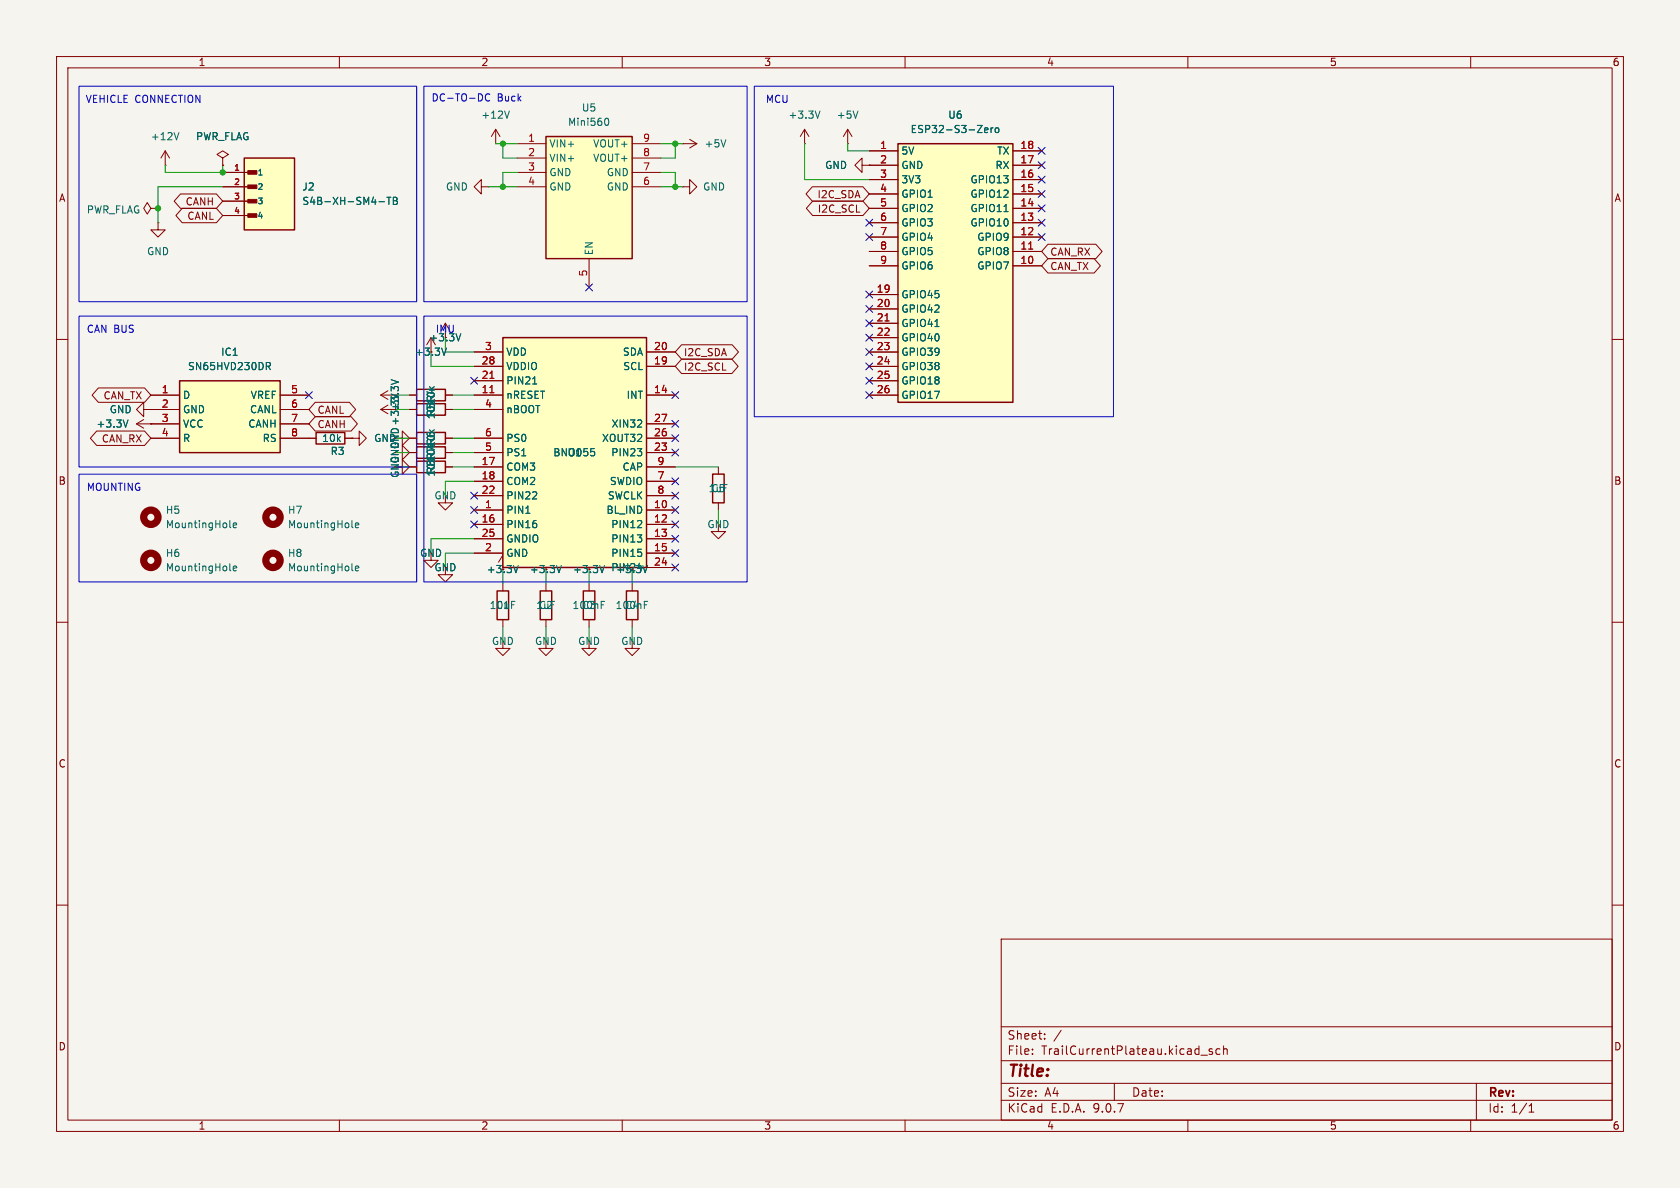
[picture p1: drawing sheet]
<svg xmlns="http://www.w3.org/2000/svg" width="297mm" height="210mm" viewBox="0 0 297 210" stroke-linecap="round" stroke-linejoin="round" font-family="sans-serif">
<path d="M0 0h297v210h-297z" fill="#f5f4ef" stroke="#f5f4ef" stroke-width=".18"/>
<g fill="none" stroke="#840000" stroke-width=".18">
<path d="M10 10h277v190h-277zM12 12h273v186h-273zM60 10v2M110 10v2M160 10v2M210 10v2M260 10v2M27.9 39.4v1.2h1.3l-1.3 1.3-1.2-1.3h1.2M27.9 39.4h.1M10 60h2M285 60h2M104.1 98.1l-.7 1.3"/>
<path d="M104.1 98.1l.8 1.3M104.1 98.1v2.6M10 110h2M285 110h2M10 160h2M177 166h108v32h-108zM285 160h2M60 198v2M110 198v2M160 198v2M177 194.5h108M177 191.5h108"/>
<path d="M177 187.5h108M177 181.5h108M182.5 186.3v.1M182.5 185.5v.1M184.7 183.6v.1M184.7 182.8v.1M187.6 182.1l-1.3 2M197 191.5v3M210 198v2M212.3 186.5h1.2M214.3 185.5l-.3-.1-.3 .2 .1 .2 .5 .2v.3h-.6M215.7 185.5l-.5-.1-.2 .3v.4l.1 .2h.6"/>
<path d="M216.3 185.5l.2-.1 .4 .1 .1 .9M216.3 184.9v1.5M260 198v2M261 191.5v6.5M270.3 196.6h.9M270.3 195.5l.4-.4v1.5"/>
</g>
<path d="M106.9 100l-.5 1.2" fill="none" stroke="#006464" stroke-width=".18"/>
<path d="M43.2 27.9h8.9v12.7h-8.9z" fill="#ffffc2"/>
<path d="M43.2 27.9h8.9v12.7h-8.9zM55.9 76.5h5.1v2h-5.1zM87.9 104.5h2v5h-2zM95.5 104.5h2v5h-2zM103.1 104.5h2.1v5h-2.1zM110.7 104.5h2.1v5h-2.1z" fill="none" stroke="#840000" stroke-width=".25"/>
<g fill="#840000" stroke="#840000" stroke-width=".18">
<path d="M43.8 30.2h1.6v.6h-1.6z"/>
<path d="M43.8 32.7h1.6v.6h-1.6z"/>
<path d="M43.8 35.2h1.6v.7h-1.6z"/>
<path d="M43.8 37.8h1.6v.6h-1.6z"/>
</g>
<g fill="none" stroke="#840000" stroke-width=".18">
<path d="M26.7 36.8l-.7-1-.6 1 .6 1 .7-1h1.2M27.9 36.8h.1M39.4 27.9l1-.6-1-.6-1 .6 1 .6v1.3M39.4 29.2h.1M39.4 30.5h5M39.4 33h5M39.4 35.6h5M39.4 38.1h5M85.1 33v-1.2l-1.3 1.2 1.3 1.3v-1.3h1.3M86.4 33h.1M87.6 25.4h.1M87.6 22.9l-.7 1.2"/>
<path d="M87.6 22.9l.8 1.2M87.6 22.9v2.5M120.6 25.4h.1M120.6 25.4h2.6M121.9 24.6l1.3 .8M123.2 25.4l-1.3 .8M78.7 57.1l-.7 1.3M78.7 57.1l.8 1.3M78.7 57.1v2.6M54.6 77.5h1.3M61 77.5h1.2M62.2 77.5h1.3v-1.3l1.3 1.3-1.3 1.2v-1.2"/>
<path d="M62.2 77.5h.1M67.3 69.8l1.3 .8M67.3 69.8h2.5M67.3 72.4l1.3 .7M67.3 72.4h2.5M68.6 69.1l-1.3 .7M68.6 71.6l-1.3 .8M69.8 80h1.3v-1.3l1.3 1.3-1.3 1.3v-1.3M78.7 87.6v1.3h1.3l-1.3 1.3-1.2-1.3h1.2M88.9 98.1v2.6M88.9 98.1l-.8 1.3M88.9 98.1l.8 1.3"/>
<path d="M96.5 98.1v2.6M96.5 98.1l-.7 1.3M96.5 98.1l.8 1.3M111.8 98.1l-.8 1.3M111.8 98.1l.7 1.3M111.8 98.1v2.6M78.7 100.3v1.3h1.3l-1.3 1.3-1.2-1.3h1.2M88.9 113.4v1.2h1.3l-1.3 1.3-1.3-1.3h1.3M88.9 103.2v1.3M88.9 109.5v1.3M96.5 113.4v1.2h1.3l-1.3 1.3-1.3-1.3h1.3M96.5 103.2v1.3"/>
<path d="M96.5 109.5v1.3M104.1 113.4v1.2h1.3l-1.3 1.3-1.2-1.3h1.2M104.1 103.2v1.3M104.1 109.5v1.3M111.8 113.4v1.2h1.2l-1.2 1.3-1.3-1.3h1.3M111.8 103.2v1.3M111.8 109.5v1.3"/>
</g>
<g fill="none" stroke="#006464" stroke-width=".18">
<path d="M90 19.6l-.4 1.3M67 35.7h1M68.4 34.9h.7M68.8 34.9v1.2M69.5 34.9h.5l.2 .2-.2 .4 .2 .1 .1 .3-.3 .2h-.5zM69.5 35.5h.5M128.3 24.7l-.4 1.3M81.5 59l-.5 1.3M69.2 67.1l1.2 .4M69.2 72.7v.8M69.5 74.4h.9M69.9 74v.9"/>
<path d="M70.4 73.3l-.1 .2M91.6 100l-.4 1.2M99.2 100l-.4 1.2M114.5 100l-.4 1.2M97.5 106.3h.6M106.3 106.3h.6M106.3 106.9h.4M113.9 106.3h.6M113.9 106.9h.4"/>
</g>
<path d="M158.7 25.4h20.4v45.7h-20.4z" fill="#ffffc2"/>
<path d="M158.7 25.4h20.4v45.7h-20.4zM126 83.8h2v5.1h-2z" fill="none" stroke="#840000" stroke-width=".25"/>
<g fill="none" stroke="#840000" stroke-width=".18">
<path d="M142.2 25.4h.1M142.2 22.9l-.7 1.2M142.2 22.9l.8 1.2M142.2 22.9v2.5M149.9 25.4h.1M149.9 22.9l-.8 1.2M149.9 22.9l.7 1.2M149.9 22.9v2.5M152.4 29.2v-1.3l-1.3 1.3 1.3 1.3v-1.3h1.3M153.7 29.2h.1M153.7 26.7h5M153.7 29.2h5"/>
<path d="M153.7 31.8h5M153.7 34.3h5M153.7 36.8h5M153.7 39.4h5M179.1 26.7h5M179.1 29.2h5M179.1 31.8h5M179.1 34.3h5M179.1 36.8h5M179.1 39.4h5M153.7 41.9h5M153.7 44.5h5"/>
<path d="M153.7 47h5M153.7 52.1h5M153.7 54.6h5M153.7 57.2h5M153.7 59.7h5M179.1 41.9h5M179.1 44.5h5M179.1 47h5M24.1 74.9l1.3 .8M24.1 74.9h2.6M25.4 74.2l-1.3 .7M26.7 74.9h.1"/>
<path d="M153.7 62.2h5M153.7 64.8h5M153.7 67.3h5M153.7 69.9h5M127 82.5v1.3M127 88.9v1.3"/>
</g>
<path d="M145 19.6l-.5 1.3M151.7 19.6l-.4 1.3M174.1 23l.6-.1-.1-.2-.4-.1-.1 .2v.6h.5M175.2 22.6v.8M175.6 22.6l-.4 .2M176 22.7l.2-.1 .3 .1 .1 .5-.1 .2h-.3l-.2-.1zM177.5 37.4h.7M165.3 57.7h.7M22.6 74.2l-.4 1.3M127.9 85.7h.6M40.6 100.7l.2 .2M41.2 100.5l.6-.1v-.3h-.4l-.2 .1 .1 .6h.5" fill="none" stroke="#006464" stroke-width=".18"/>
<path d="M156.5 56.7h.7M181.9 44h.7" fill="none" stroke="#a90000" stroke-width=".18"/>
<circle cx="26.7" cy="99.1" r="1.27" fill="none" stroke="#840000" stroke-width="1.3"/>
<path d="M31.7 67.3h17.8v12.7h-17.8z" fill="#ffffc2"/>
<path d="M31.7 67.3h17.8v12.7h-17.8zM73.7 68.8h5v2.1h-5zM73.7 79h5v2h-5zM73.7 76.4h5v2.1h-5zM73.7 71.4h5v2h-5zM73.7 81.5h5v2.1h-5z" fill="none" stroke="#840000" stroke-width=".25"/>
<g fill="none" stroke="#840000" stroke-width=".18">
<path d="M29.2 29.2h.1M29.2 26.7l-.8 1.2M29.2 26.7l.8 1.2M29.2 26.7v2.5M25.4 72.4v-1.3l-1.3 1.3 1.3 1.3v-1.3h1.3M26.7 72.4h.1M26.7 69.9h5M26.7 72.4h5M26.7 74.9h5M26.7 77.5h5M49.5 69.9h5.1M49.5 72.4h5.1"/>
<path d="M49.5 74.9h5.1M49.5 77.5h5.1M69.8 77.5h1.3v-1.3l1.3 1.3-1.3 1.2v-1.2M72.4 69.8h1.3M72.4 72.4h1.3M72.4 77.5h1.3M78.7 69.8h1.3M78.7 72.4h1.3M78.7 77.5h1.3M69.8 82.5h1.3v-1.2l1.3 1.2-1.3 1.3v-1.3M72.4 80h1.3M72.4 82.5h1.3"/>
<path d="M78.7 80h1.3M78.7 82.5h1.3"/>
</g>
<path d="M31.6 23.4l-.4 1.3M47.1 64.1h.5l.2 .2-.1 .4h-.6M47.4 64.7l.4 .6M40.6 93.1l.2 .2M41.2 92.9l.6-.2v-.2l-.4-.1-.2 .2 .1 .6h.5M62.2 100.7l.2 .2M62.8 100.5l.6-.1v-.3h-.4l-.2 .1 .1 .6h.5" fill="none" stroke="#006464" stroke-width=".18"/>
<g fill="none" stroke="#840000" stroke-width="1.3">
<circle cx="26.7" cy="91.4" r="1.27"/>
<circle cx="48.3" cy="99.1" r="1.27"/>
</g>
<path d="M88.9 59.7h25.4v40.6h-25.4z" fill="#ffffc2"/>
<path d="M88.9 59.7h25.4v40.6h-25.4z" fill="none" stroke="#840000" stroke-width=".25"/>
<g fill="none" stroke="#840000" stroke-width=".18">
<path d="M83.8 62.2h5.1M83.8 64.8h5.1M83.8 67.3h5.1M83.8 69.8h5.1M83.8 72.4h5.1M83.8 77.5h5.1M114.3 62.2h5.1M114.3 64.8h5.1M114.3 69.8h5.1M114.3 77.5h5.1M114.3 74.9h5.1M83.8 80h5.1"/>
<path d="M83.8 82.5h5.1M83.8 85.1h5.1M83.8 87.6h5.1M83.8 90.2h5.1M83.8 92.7h5.1M83.8 95.2h5.1M83.8 97.8h5.1M114.3 80h5.1M114.3 82.5h5.1M114.3 85.1h5.1M114.3 87.6h5.1M114.3 90.2h5.1"/>
<path d="M114.3 92.7h5.1M114.3 95.2h5.1M114.3 97.8h5.1M114.3 100.3h5.1"/>
</g>
<g fill="none" stroke="#006464" stroke-width=".18">
<path d="M94.2 67.9h.7M104.5 79.3h.6M105 79.9l.1 .1-.1 .5M112.7 79.3h.7l-.4 .5M113.4 79.9v.6M93 90.7h.7M94.1 88.2h.8M94.8 87.1v.4M94.8 92.6v.6M112.7 93.3h.7M112.7 94.5h.7l-.4 .5M113 99.6l-.3 .9"/>
<path d="M113.4 92.1v.5M113.4 95.2v.5M113.4 97.7v.5"/>
</g>
<path d="M86.6 66.9h.7M86.6 69.4h.7" fill="none" stroke="#a90000" stroke-width=".18"/>
<path d="M96.5 24.1h15.3v21.6h-15.3z" fill="#ffffc2"/>
<path d="M96.5 24.1h15.3v21.6h-15.3z" fill="none" stroke="#840000" stroke-width=".25"/>
<g fill="none" stroke="#840000" stroke-width=".18">
<path d="M31.9 34.3h6.4l1.1 1.3-1.1 1.2h-6.4l-1.1-1.2zM32.2 36.8h6.1l1.1 1.3-1.1 1.3h-6.1l-1.1-1.3zM39.4 29.2h.1M39.4 30.5h5M39.4 33h5M39.4 35.6h5M39.4 38.1h5M91.4 25.4h5.1M91.4 27.9h5.1M91.4 30.5h5.1M91.4 33h5.1M111.8 25.4h5"/>
<path d="M111.8 27.9h5M111.8 30.5h5M111.8 33h5M120.6 33h1.3v-1.2l1.3 1.2-1.3 1.3v-1.3M120.6 33h.1M143.6 33h9l1.1 1.3-1.1 1.3h-9l-1.1-1.3zM143.7 35.6h8.9l1.1 1.2-1.1 1.3h-8.9l-1.1-1.3zM153.7 29.2h.1M153.7 26.7h5M153.7 29.2h5M153.7 31.8h5M153.7 34.3h5"/>
<path d="M153.7 36.8h5M153.7 39.4h5M179.1 26.7h5M179.1 29.2h5M179.1 31.8h5M179.1 34.3h5M179.1 36.8h5M179.1 39.4h5M76.2 59.7v2.5M104.1 45.7v5.1M153.7 41.9h5M153.7 44.5h5"/>
<path d="M153.7 47h5M153.7 52.1h5M153.7 54.6h5M153.7 57.2h5M153.7 59.7h5M179.1 41.9h5M179.1 44.5h5M179.1 47h5M185.3 43.2h8.4l1.1 1.3-1.1 1.2h-8.4l-1.2-1.2zM185.3 45.7h8.1l1.1 1.3-1.1 1.3h-8.1l-1.2-1.3zM17.1 76.2h8.5l1.1 1.3-1.1 1.2h-8.5l-1.1-1.2zM17.4 68.6h8.2l1.1 1.3-1.1 1.2h-8.2l-1.1-1.2z"/>
<path d="M26.7 74.9h.1M26.7 72.4h.1M26.7 69.9h5M26.7 72.4h5M26.7 74.9h5M26.7 77.5h5M49.5 69.9h5.1M49.5 72.4h5.1M49.5 74.9h5.1M49.5 77.5h6.4M55.7 71.1h6.1l1.1 1.3-1.1 1.3h-6.1l-1.1-1.3zM55.7 73.7h6.4l1.1 1.2-1.1 1.3h-6.4l-1.1-1.3z"/>
<path d="M61 77.5h1.2M62.2 77.5h.1M72.4 69.8h1.3M72.4 72.4h1.3M72.4 77.5h1.3M78.7 69.8h1.3M78.7 72.4h1.3M78.7 77.5h1.3M83.8 69.8h5.1M83.8 72.4h5.1M83.8 77.5h5.1M83.8 62.2h5.1"/>
<path d="M83.8 64.8h5.1M83.8 67.3h5.1M114.3 69.8h5.1M114.3 74.9h5.1M114.3 77.5h5.1M114.3 62.2h5.1M114.3 64.8h5.1M120.5 60.9h8.9l1.2 1.3-1.2 1.3h-8.9l-1.1-1.3zM120.5 63.5h8.9l1.1 1.3-1.1 1.2h-8.9l-1.1-1.2zM153.7 69.9h5M153.7 62.2h5M153.7 64.8h5"/>
<path d="M153.7 67.3h5M72.4 80h1.3M72.4 82.5h1.3M76.2 97.8v1.3h1.3l-1.3 1.2-1.3-1.2h1.3M78.7 80h1.3M78.7 82.5h1.3M83.8 80h5.1M83.8 82.5h5.1M83.8 85.1h5.1M83.8 87.6h5.1M83.8 90.2h5.1M83.8 92.7h5.1"/>
<path d="M83.8 95.2h5.1M83.8 97.8h5.1M114.3 80h5.1M114.3 82.5h5.1M114.3 85.1h5.1M114.3 87.6h5.1M114.3 90.2h5.1M114.3 92.7h5.1M114.3 95.2h5.1M114.3 97.8h5.1M127 92.7v1.3h1.3l-1.3 1.2-1.3-1.2h1.3M114.3 100.3h5.1"/>
</g>
<g fill="none" stroke="#006464" stroke-width=".18">
<path d="M67 35.7h1M68.4 34.9h.7M68.8 34.9v1.2M69.5 34.9h.5l.2 .2-.2 .4 .2 .1 .1 .3-.3 .2h-.5zM69.5 35.5h.5M107 21l.2-.1a.68 .68 0 0 1 .4 .6 .68 .68 0 0 1-.4 .7l-.2-.2M174.1 23l.6-.1-.1-.2-.4-.1-.1 .2v.6h.5M175.2 22.6v.8M175.6 22.6l-.4 .2M176 22.7l.2-.1 .3 .1 .1 .5-.1 .2h-.3l-.2-.1zM177.5 37.4h.7M81.5 59l-.5 1.3"/>
<path d="M165.3 57.7h.7M22.6 74.2l-.4 1.3M47.1 64.1h.5l.2 .2-.1 .4h-.6M47.4 64.7l.4 .6M69.2 67.1l1.2 .4M69.2 72.7v.8M69.5 74.4h.9M69.9 74v.9M70.4 73.3l-.1 .2M78.9 61.5l-.4 1.3M94.2 67.9h.7M104.5 79.3h.6"/>
<path d="M105 79.9l.1 .1-.1 .5M112.7 79.3h.7l-.4 .5M113.4 79.9v.6M62.2 93.1l.2 .2M62.8 92.9l.6-.2v-.2l-.4-.1-.2 .2 .1 .6h.5M91.6 100l-.4 1.2M93 90.7h.7M94.1 88.2h.8M94.8 87.1v.4M94.8 92.6v.6M99.2 100l-.4 1.2M106.9 100l-.5 1.2"/>
<path d="M112.7 93.3h.7M112.7 94.5h.7l-.4 .5M113 99.6l-.3 .9M113.4 92.1v.5M113.4 95.2v.5M113.4 97.7v.5M114.5 100l-.4 1.2"/>
</g>
<circle cx="48.3" cy="91.4" r="1.27" fill="none" stroke="#840000" stroke-width="1.3"/>
<g fill="none" stroke="#009600" stroke-width=".18">
<path d="M29.2 29.2v1.3h10.2v-1.3M39.4 33h-11.5v6.4M86.4 33h5M87.6 25.4h3.8M88.9 25.4v2.5h2.5M91.4 30.5h-2.5v2.5M116.8 25.4h3.8M116.8 33h3.8M116.8 30.5h2.6v2.5M119.4 25.4v2.5h-2.6M142.2 25.4v6.4h11.5M149.9 25.4v1.3h3.8"/>
<path d="M78.7 59.7v2.5h5.1M69.8 77.5h2.6M69.8 72.4h2.6M69.8 69.8h2.6M76.2 62.2v2.6h7.6M80 77.5h3.8M80 72.4h3.8M80 69.8h3.8M69.8 82.5h2.6M69.8 80h2.6M80 82.5h3.8M80 80h3.8"/>
<path d="M83.8 85.1h-5.1v2.5M83.8 97.8h-5.1v2.5M83.8 95.2h-7.6v2.6M119.4 82.5h7.6M127 90.2v2.5M88.9 100.7v2.5M88.9 110.8v2.6M96.5 100.7v2.5M96.5 110.8v2.6M104.1 100.7v2.5M104.1 110.8v2.6M111.8 100.7v2.5"/>
<path d="M111.8 110.8v2.6"/>
</g>
<g fill="none" stroke="#000084" stroke-width=".18">
<path d="M153.1 38.8l1.2 1.2M154.3 38.8l-1.2 1.2M183.5 26.1l1.3 1.2M183.5 36.2l1.3 1.2M183.5 28.6l1.3 1.2M183.5 38.8l1.3 1.2M183.5 31.1l1.3 1.3M183.5 33.7l1.3 1.2M184.8 26.1l-1.3 1.2M184.8 33.7l-1.3 1.2M184.8 36.2l-1.3 1.2M184.8 28.6l-1.3 1.2"/>
<path d="M184.8 38.8l-1.3 1.2M184.8 31.1l-1.3 1.3M103.5 50.2l1.2 1.2M104.7 50.2l-1.2 1.2M153.1 56.5l1.2 1.3M153.1 59.1l1.2 1.2M153.1 54l1.2 1.2M153.1 51.5l1.2 1.2M153.1 41.3l1.2 1.2M154.3 56.5l-1.2 1.3M154.3 59.1l-1.2 1.2M154.3 54l-1.2 1.2"/>
<path d="M154.3 51.5l-1.2 1.2M154.3 41.3l-1.2 1.2M183.5 41.3l1.3 1.2M184.8 41.3l-1.3 1.2M54 69.2l1.2 1.3M55.2 69.2l-1.2 1.3M83.2 66.7l1.2 1.2M84.4 66.7l-1.2 1.2M118.8 69.2l1.2 1.2M118.8 74.3l1.2 1.2M118.8 76.9l1.2 1.2M118.8 79.4l1.2 1.2"/>
<path d="M120 69.2l-1.2 1.2M120 74.3l-1.2 1.2M120 76.9l-1.2 1.2M120 79.4l-1.2 1.2M153.1 64.2l1.2 1.2M153.1 66.7l1.2 1.2M153.1 69.2l1.2 1.3M153.1 61.6l1.2 1.2M154.3 64.2l-1.2 1.2M154.3 66.7l-1.2 1.2M154.3 69.2l-1.2 1.3M154.3 61.6l-1.2 1.2"/>
<path d="M83.2 92.1l1.2 1.2M83.2 89.6l1.2 1.2M83.2 87l1.2 1.2M84.4 92.1l-1.2 1.2M84.4 89.6l-1.2 1.2M84.4 87l-1.2 1.2M118.8 94.6l1.2 1.2M118.8 99.7l1.2 1.2M118.8 84.5l1.2 1.2M118.8 87l1.2 1.2M118.8 89.6l1.2 1.2M118.8 92.1l1.2 1.2"/>
<path d="M118.8 97.2l1.2 1.2M120 94.6l-1.2 1.2M120 99.7l-1.2 1.2M120 84.5l-1.2 1.2M120 87l-1.2 1.2M120 89.6l-1.2 1.2M120 92.1l-1.2 1.2M120 97.2l-1.2 1.2"/>
</g>
<path d="M14 15.2h59.7v38.1h-59.7zM74.9 15.2h57.2v38.1h-57.2zM86.6 16.7a.6 .6 0 0 0-.9 .4 .6 .6 0 0 0 .6 .8l.3-.2M133.3 15.2h63.5v58.5h-63.5zM14 55.9h59.7v26.7h-59.7zM74.9 55.9h57.2v47h-57.2zM14 83.8h59.7v19.1h-59.7z" fill="none" stroke="#0000c2" stroke-width=".18"/>
<path d="M156.5 56.7h.7M181.9 44h.7M86.6 66.9h.7M86.6 69.4h.7" fill="none" stroke="#a90000" stroke-width=".18"/>
<g fill="#009600" stroke="#009600" stroke-width=".18">
<circle cx="39.4" cy="30.5" r=".46"/>
<circle cx="27.9" cy="36.8" r=".46"/>
<circle cx="88.9" cy="25.4" r=".46"/>
<circle cx="88.9" cy="33" r=".46"/>
<circle cx="119.4" cy="25.4" r=".46"/>
<circle cx="119.4" cy="33" r=".46"/>
</g>
<text font-size="2.8" fill="#840000" x="178" y="190.9">Title:</text>
<g font-size="2.1" fill="#840000">
<text x="178" y="184">Sheet:</text>
<text x="178" y="186.7">File:</text>
<text x="184.1" y="186.7">TrailCurrentPlateau.kicad_sch</text>
<text x="178" y="196.9">KiCad</text>
<text x="178" y="194.1">Size:</text>
<text x="184.7" y="194.1">A4</text>
<text x="185.7" y="196.9">E.D.A.</text>
<text x="193.3" y="196.9">9.0.7</text>
<text x="200" y="194.1">Date:</text>
<text x="263" y="194.3">Rev:</text>
<text x="263" y="196.9">Id:</text>
<text x="267.1" y="196.9">1/1</text>
</g>
<g font-size="1.8" fill="#840000">
<text x="35" y="11.9">1</text>
<text x="85" y="11.9">2</text>
<text x="135" y="11.9">3</text>
<text x="185" y="11.9">4</text>
<text x="235" y="11.9">5</text>
<text x="285" y="11.9">6</text>
<text x="10.3" y="35.9">A</text>
<text x="144.4" y="35.2">I2C_SDA</text>
<text x="285.3" y="35.9">A</text>
<text x="32.7" y="36.5">CANH</text>
<text x="33" y="39.1">CANL</text>
<text x="144.5" y="37.8">I2C_SCL</text>
<text x="185.6" y="45.4">CAN_RX</text>
<text x="185.6" y="47.9">CAN_TX</text>
<text x="76.9" y="59">IMU</text>
<text x="73.3" y="63.1">+3.3V</text>
<text x="120.8" y="63.2">I2C_SDA</text>
<text x="120.8" y="65.7">I2C_SCL</text>
<text x="18.2" y="70.8">CAN_TX</text>
<text x="56" y="73.3">CANL</text>
<text x="56" y="75.9">CANH</text>
<text x="70.7" y="72.8" transform="rotate(-90 70.7 72.8)">+3.3V</text>
<text x="17.9" y="78.4">CAN_RX</text>
<text x="70.7" y="82" transform="rotate(-90 70.7 82)">GND</text>
<text x="10.3" y="85.9">B</text>
<text x="285.3" y="85.9">B</text>
<text x="74.2" y="98.6">GND</text>
<text x="76.7" y="101.2">GND</text>
<text x="86" y="101.5">+3.3V</text>
<text x="93.6" y="101.5">+3.3V</text>
<text x="101.2" y="101.5">+3.3V</text>
<text x="10.3" y="135.9">C</text>
<text x="285.3" y="135.9">C</text>
<text x="10.3" y="185.9">D</text>
<text x="285.3" y="185.9">D</text>
<text x="35" y="199.9">1</text>
<text x="85" y="199.9">2</text>
<text x="135" y="199.9">3</text>
<text x="185" y="199.9">4</text>
<text x="235" y="199.9">5</text>
<text x="285" y="199.9">6</text>
</g>
<g font-size="1.8" fill="#0000c2">
<text x="15" y="18.4">VEHICLE CONNECTION</text>
<text x="76.2" y="18.1">DC-TO-DC</text>
<text x="87.9" y="18.1">Buck</text>
<text x="135.3" y="18.4">MCU</text>
<text x="15.2" y="59">CAN BUS</text>
<text x="15.2" y="87">MOUNTING</text>
</g>
<g font-size="1.8" fill="#006464">
<text x="85" y="21.2">+12V</text>
<text x="100.3" y="22.5">Mini560</text>
<text x="102.8" y="19.9">U5</text>
<text x="139.3" y="21.2">+3.3V</text>
<text x="147.8" y="21.2">+5V</text>
<text x="160.9" y="23.7">ESP32-S3-Zero</text>
<text x="167.5" y="21.2">U6</text>
<text x="26.6" y="25">+12V</text>
<text x="34.6" y="25">PWR_FLAG</text>
<text x="97" y="26.3">VIN+</text>
<text x="97" y="28.8">VIN+</text>
<text x="104.8" y="26.3">VOUT+</text>
<text x="104.8" y="28.8">VOUT+</text>
<text x="124.5" y="26.3">+5V</text>
<text x="159.3" y="27.5">5V</text>
<text x="176.2" y="27.5">TX</text>
<text x="53.3" y="33.9">J2</text>
<text x="78.7" y="33.9">GND</text>
<text x="97" y="31.3">GND</text>
<text x="97" y="33.9">GND</text>
<text x="107.2" y="31.3">GND</text>
<text x="107.2" y="33.9">GND</text>
<text x="124.2" y="33.9">GND</text>
<text x="145.8" y="30.1">GND</text>
<text x="159.3" y="30.1">GND</text>
<text x="159.3" y="32.6">3V3</text>
<text x="159.3" y="35.2">GPIO1</text>
<text x="171.5" y="32.6">GPIO13</text>
<text x="171.5" y="35.2">GPIO12</text>
<text x="175.9" y="30.1">RX</text>
<text x="15.2" y="37.9">PWR_FLAG</text>
<text x="53.3" y="36.4">S4B-XH-SM4-TB</text>
<text x="159.3" y="37.7">GPIO2</text>
<text x="159.3" y="40.2">GPIO3</text>
<text x="171.5" y="37.7">GPIO11</text>
<text x="171.5" y="40.2">GPIO10</text>
<text x="25.9" y="45.3">GND</text>
<text x="105" y="45.2" transform="rotate(-90 105 45.2)">EN</text>
<text x="159.3" y="42.8">GPIO4</text>
<text x="159.3" y="45.3">GPIO5</text>
<text x="159.3" y="47.9">GPIO6</text>
<text x="172.7" y="42.8">GPIO9</text>
<text x="172.7" y="45.3">GPIO8</text>
<text x="172.7" y="47.9">GPIO7</text>
<text x="159.3" y="52.9">GPIO45</text>
<text x="159.3" y="55.5">GPIO42</text>
<text x="159.3" y="58">GPIO41</text>
<text x="33.1" y="65.6">SN65HVD230DR</text>
<text x="39" y="63.1">IC1</text>
<text x="75.8" y="60.5">+3.3V</text>
<text x="89.4" y="63.1">VDD</text>
<text x="89.4" y="65.6">VDDIO</text>
<text x="110" y="63.1">SDA</text>
<text x="110.1" y="65.6">SCL</text>
<text x="159.3" y="60.6">GPIO40</text>
<text x="159.3" y="63.1">GPIO39</text>
<text x="159.3" y="65.6">GPIO38</text>
<text x="32.3" y="70.7">D</text>
<text x="44.2" y="70.7">VREF</text>
<text x="77.1" y="71.2" transform="rotate(-90 77.1 71.2)">R4</text>
<text x="89.4" y="68.2">PIN21</text>
<text x="89.4" y="70.7">nRESET</text>
<text x="110.7" y="70.7">INT</text>
<text x="159.3" y="68.2">GPIO18</text>
<text x="159.3" y="70.7">GPIO17</text>
<text x="17" y="75.8">+3.3V</text>
<text x="19.3" y="73.3">GND</text>
<text x="32.3" y="73.3">GND</text>
<text x="32.3" y="75.8">VCC</text>
<text x="43.8" y="75.8">CANH</text>
<text x="44.1" y="73.3">CANL</text>
<text x="77.1" y="74.2" transform="rotate(-90 77.1 74.2)">10k</text>
<text x="77.1" y="73.7" transform="rotate(-90 77.1 73.7)">R510k</text>
<text x="89.4" y="73.2">nBOOT</text>
<text x="108" y="75.8">XIN32</text>
<text x="32.3" y="78.3">R</text>
<text x="46.3" y="78.3">RS</text>
<text x="56.8" y="78.3">10k</text>
<text x="58.3" y="80.6">R3</text>
<text x="66" y="78.3">GND</text>
<text x="70.7" y="79.5" transform="rotate(-90 70.7 79.5)">GND</text>
<text x="77.1" y="83.9" transform="rotate(-90 77.1 83.9)">R8</text>
<text x="77.1" y="81.3" transform="rotate(-90 77.1 81.3)">R710k</text>
<text x="77.1" y="81.3" transform="rotate(-90 77.1 81.3)">R7</text>
<text x="77.1" y="78.8" transform="rotate(-90 77.1 78.8)">R6</text>
<text x="89.4" y="78.3">PS0</text>
<text x="89.4" y="80.9">PS1</text>
<text x="89.4" y="83.4">COM3</text>
<text x="97.7" y="80.9">BNO055</text>
<text x="100.2" y="80.9">U1</text>
<text x="106.3" y="78.3">XOUT32</text>
<text x="108" y="80.9">PIN23</text>
<text x="110" y="83.4">CAP</text>
<text x="70.7" y="84.6" transform="rotate(-90 70.7 84.6)">GND</text>
<text x="76.7" y="88.5">GND</text>
<text x="89.4" y="85.9">COM2</text>
<text x="89.4" y="88.5">PIN22</text>
<text x="107.4" y="88.5">SWCLK</text>
<text x="107.7" y="85.9">SWDIO</text>
<text x="125.7" y="87.2">C5</text>
<text x="29.2" y="91">H5</text>
<text x="29.2" y="93.6">MountingHole</text>
<text x="50.8" y="91">H7</text>
<text x="50.8" y="93.6">MountingHole</text>
<text x="89.4" y="91">PIN1</text>
<text x="89.4" y="93.6">PIN16</text>
<text x="107.1" y="91">BL_IND</text>
<text x="108" y="93.6">PIN12</text>
<text x="125" y="93.6">GND</text>
<text x="29.2" y="98.7">H6</text>
<text x="29.2" y="101.2">MountingHole</text>
<text x="50.8" y="98.7">H8</text>
<text x="50.8" y="101.2">MountingHole</text>
<text x="89.4" y="96.1">GNDIO</text>
<text x="89.4" y="98.6">GND</text>
<text x="108" y="96.1">PIN13</text>
<text x="108" y="98.6">PIN15</text>
<text x="108.8" y="101.5">+3.3V</text>
<text x="86.5" y="107.9">10uF</text>
<text x="87.6" y="107.9">C1</text>
<text x="95.2" y="107.9">C2</text>
<text x="101.1" y="107.9">100nF</text>
<text x="102.8" y="107.9">C3</text>
<text x="108.7" y="107.9">100nF</text>
<text x="110.4" y="107.9">C4</text>
<text x="86.9" y="114.2">GND</text>
<text x="94.5" y="114.2">GND</text>
<text x="102.1" y="114.2">GND</text>
<text x="109.7" y="114.2">GND</text>
</g>
<g font-size="1.8" fill="#a90000">
<text x="93.3" y="25.1">1</text>
<text x="93.3" y="27.7">2</text>
<text x="113.6" y="25.1">9</text>
<text x="113.6" y="27.7">8</text>
<text x="155.5" y="26.4">1</text>
<text x="155.5" y="29">2</text>
<text x="180.3" y="26.4">18</text>
<text x="180.3" y="29">17</text>
<text x="93.3" y="30.2">3</text>
<text x="93.3" y="32.8">4</text>
<text x="113.6" y="30.2">7</text>
<text x="113.6" y="32.8">6</text>
<text x="155.5" y="31.5">3</text>
<text x="155.5" y="34">4</text>
<text x="180.3" y="31.5">16</text>
<text x="180.3" y="34">15</text>
<text x="155.5" y="36.6">5</text>
<text x="155.5" y="39.1">6</text>
<text x="155.5" y="41.7">7</text>
<text x="180.3" y="36.6">14</text>
<text x="180.3" y="39.1">13</text>
<text x="180.3" y="41.7">12</text>
<text x="155.5" y="44.2">8</text>
<text x="155.5" y="46.7">9</text>
<text x="180.3" y="44.2">11</text>
<text x="180.3" y="46.7">10</text>
<text x="103.9" y="49" transform="rotate(-90 103.9 49)">5</text>
<text x="154.9" y="51.8">19</text>
<text x="154.9" y="54.4">20</text>
<text x="154.9" y="56.9">21</text>
<text x="154.9" y="59.4">22</text>
<text x="85" y="64.5">28</text>
<text x="85.7" y="62">3</text>
<text x="115.5" y="62">20</text>
<text x="115.5" y="64.5">19</text>
<text x="154.9" y="62">23</text>
<text x="154.9" y="64.5">24</text>
<text x="28.5" y="69.6">1</text>
<text x="51.4" y="69.6">5</text>
<text x="85" y="67">21</text>
<text x="85" y="69.6">11</text>
<text x="115.5" y="69.6">14</text>
<text x="154.9" y="67.1">25</text>
<text x="154.9" y="69.6">26</text>
<text x="28.5" y="72.1">2</text>
<text x="28.5" y="74.7">3</text>
<text x="28.5" y="77.2">4</text>
<text x="51.4" y="72.1">6</text>
<text x="51.4" y="74.7">7</text>
<text x="51.4" y="77.2">8</text>
<text x="85.7" y="72.1">4</text>
<text x="85.7" y="77.2">6</text>
<text x="115.5" y="74.7">27</text>
<text x="115.5" y="77.2">26</text>
<text x="85" y="82.3">17</text>
<text x="85.7" y="79.7">5</text>
<text x="115.5" y="79.7">23</text>
<text x="116.1" y="82.3">9</text>
<text x="85" y="84.8">18</text>
<text x="85" y="87.4">22</text>
<text x="85.7" y="89.9">1</text>
<text x="115.5" y="89.9">10</text>
<text x="116.1" y="84.8">7</text>
<text x="116.1" y="87.4">8</text>
<text x="85" y="92.4">16</text>
<text x="85" y="95">25</text>
<text x="115.5" y="92.4">12</text>
<text x="115.5" y="95">13</text>
<text x="85.7" y="97.5">2</text>
<text x="115.5" y="97.5">15</text>
<text x="115.5" y="100.1">24</text>
</g>
<g font-size="1.4" fill="#a90000">
<text x="41.3" y="30.2">1</text>
<text x="41.3" y="32.8">2</text>
<text x="41.3" y="35.3">3</text>
<text x="41.3" y="37.8">4</text>
</g>
<g font-size="1.4" fill="#006464">
<text x="45.5" y="31.2">1</text>
<text x="45.5" y="33.8">2</text>
<text x="45.5" y="36.3">3</text>
<text x="45.5" y="38.8">4</text>
</g>
</svg>
